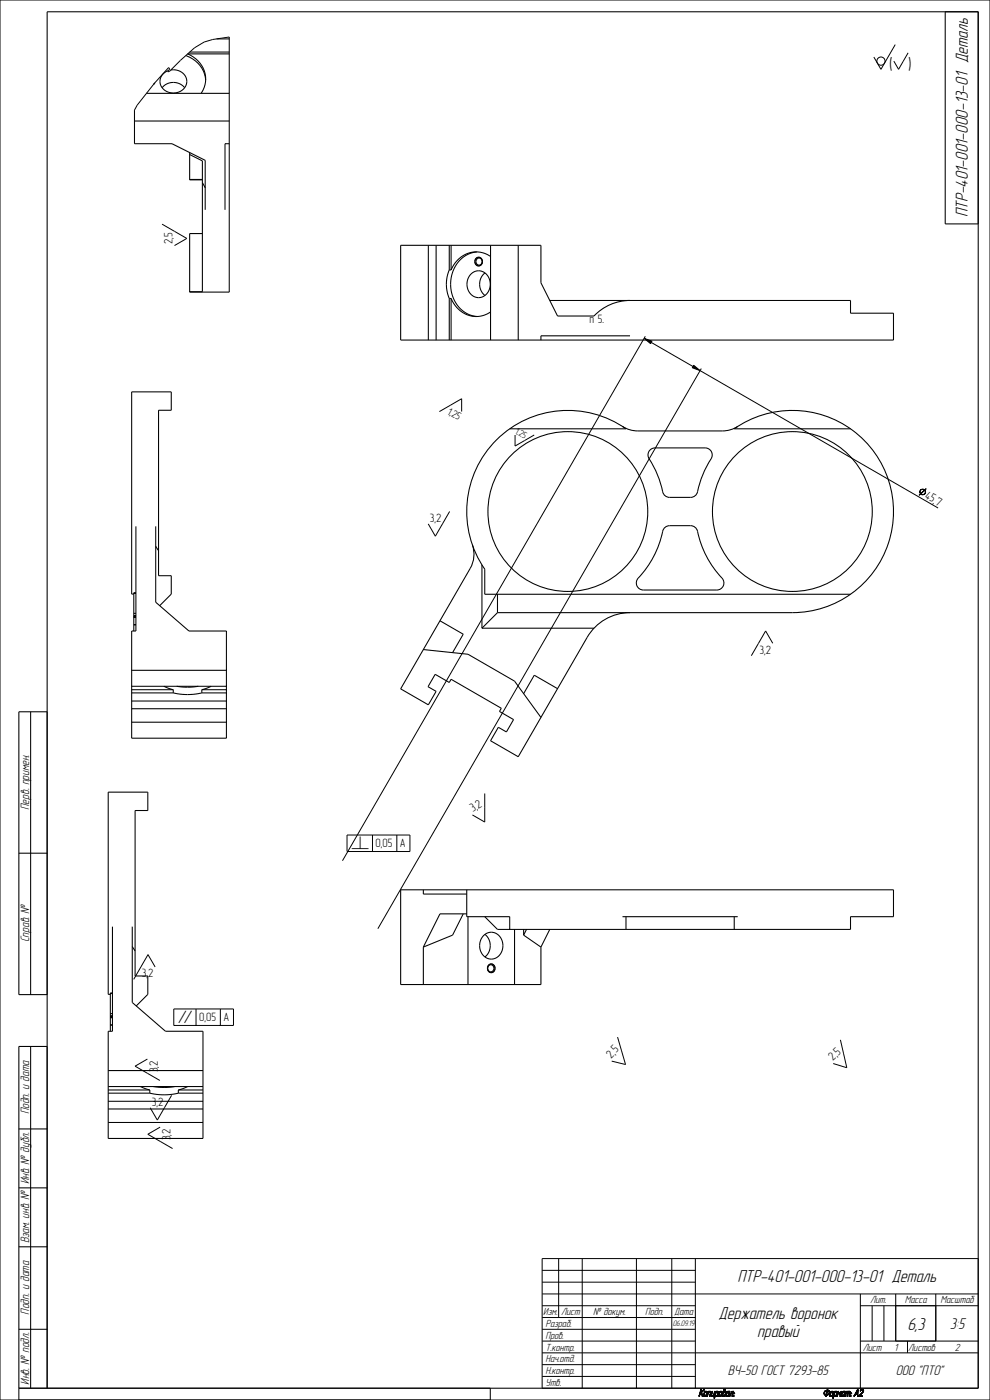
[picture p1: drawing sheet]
<svg xmlns="http://www.w3.org/2000/svg" width="420mm" height="594mm" viewBox="0 0 420 594" stroke-linecap="round" stroke-linejoin="round" font-family="sans-serif">
<g fill="#000">
<path d="M273.3 143.5l3.3 1.3-.6 1zM294.3 155l2.7 2.3-3.3-1.3zM390.5 207.9a1.25 1.25 0 0 1 1.9 0 1.25 1.25 0 0 1-.3 1.9l-.9 .1a1.17 1.17 0 0 0 1.2-.5 1.17 1.17 0 0 0-.1-1.4l-.7-.3a1.17 1.17 0 0 0-1.2 .5 1.17 1.17 0 0 0 .1 1.4 1.27 1.27 0 0 1 0-1.7zM390.6 209.4l.6 .5zM389.9 210l3-2.6zM349.5 591.1l.3-.1zM349.5 591.2l.3-.1zM349.5 591.3h.3zM349.6 591l.2-.2zM349.6 591.5h.3zM349.6 590.8l.3-.1zM349.6 591.6h.4z"/>
<path d="M349.7 590.6l.3-.1zM349.7 591.6h.4zM349.8 590.5l.2-.1zM349.5 591.1h.3zM349.5 591.2l.3 .1zM349.6 591h.2zM349.6 590.8v.2zM349.9 590.3l.4-.1zM349.6 590.8l.3-.2zM349.7 590.6h.2zM349.9 591.8h1.3zM350 590.2h.5z"/>
<path d="M349.8 590.5l.3-.2zM349.9 590.3h.2zM349.8 591.7h.5zM350.2 590.1h1.6zM350.1 591.9l.9-.1zM349.8 591.7h.7zM350.6 591.9l-.3 .5zM350.3 592.4h.2zM350.4 590h1.3zM349.9 590.3l.5-.1zM350.2 591.9l.8-.1zM351.1 590.2l-.4 1.5h-.2z"/>
<path d="M349.8 591.7h.9zM350.5 589.9h1zM350.5 590.2l1.3-.1zM350.4 591.9l.6-.1zM350.4 591.9l-.1 .5zM349.8 591.7h1.1zM350.6 590.2l1.2-.1zM350.6 591.9l.4-.1zM351.2 589.6l-.3 .3zM350.5 589.9h.6zM350.5 589.9h.4zM350.9 591.7l.6-.1z"/>
<path d="M351 589.6h.2zM350.8 590.2l1-.1zM350.8 590.2h.3l-.6 1.5zM350.5 589.9h.8zM350.1 591.9l1-.1zM349.9 591.8h1.2zM351.2 591.6l.5-.1zM351 589.6h.2l-.3 .3zM351.1 590.2l.7-.1zM349.8 591.7h1.6zM349.9 591.8l1.5-.1zM351.3 590.2l.5-.1z"/>
<path d="M351.4 590.2h.5zM351.5 591.3h.3zM351.4 591.5l.4-.2zM350.4 590l1.1-.1zM351 591.6h.5zM351.6 591.3l.3-.1zM351.5 590.2h.4zM351.6 590.2l.3 .1zM350.2 590.1l1.5-.1zM351.7 591.1l.2-.1zM351.3 591.5h.4zM351.7 590.3l.3 .1z"/>
<path d="M351.7 591l.3-.2zM351.8 590.4l.2 .1zM351.8 590.8l.2-.1zM350 590.2l1.8-.1zM351.8 590.6l.2-.1zM351.8 590.7l.2-.1zM351.7 591.1l.2 .1zM351.8 590.8h.2l-.3 .2zM352.6 590.8l-.4 1.3h-.2zM352 592.2h.3zM352 592.3h.4zM351.8 590.6h.2z"/>
<path d="M351.8 590.7h.2zM352 592.4l1.2-.1zM352.1 592.4h1zM352.2 592.5l.8-.1zM352 592.2l.2-.1zM352 592.1h.2zM352 592.3h.3zM352.3 590.8l.3-.1zM352.3 592.5h.6zM352.3 590.7l.4-.1zM352.4 590.6h.3zM352 592.4l.8-.1z"/>
<path d="M352.5 590.5l1-.1zM352.5 590.5h1.1zM352.3 590.8h.3l-.6 1.3zM352.3 590.7h.3zM352.7 590.4h.7zM352.5 590.6l1.1-.1zM352.4 590.6h.4zM352.8 592.3l.4-.1zM352.7 590.4h.6zM352.2 592.5h.7zM353 592.2h.3zM352.1 592.4h.9z"/>
<path d="M353.1 592.2l.2-.1zM353.6 590.8l-.3 1.3h-.2zM352 592.4h1.1zM352.8 590.6l.8-.1zM353.2 590.6h.4zM352.9 592.3l.3-.1zM353.1 592.1h.2zM353.7 592.5l-.3 .7zM353.3 590.6h.3zM353.4 590.6h.2zM353.4 590.7h.2zM353.4 590.8l.2-.1z"/>
<path d="M352.6 590.4h.9zM352.6 590.4h.8zM353.4 590.6l.2 .1zM353.4 590.8h.2l-.5 1.3zM353.8 592.3h.6l-.7 .2zM353.8 592.3l-.4 .9zM354 590.5h1.2zM354.1 590.4h1zM354.1 590.4h.8zM354.2 590.6l-.8 2.6zM354 590.5l-.6 2.7zM353.7 592.5h.9z"/>
<path d="M353.7 592.5l.8-.2zM354.5 592.3l.4-.1zM353.7 592.5l1.1-.2zM354.6 592.2h.3zM353.7 592.5l.9-.1zM354.7 592.2l.2-.1zM355.3 590.8l-.4 1.3h-.2zM353.7 592.5l1-.1zM354.2 590.6l1-.1zM354.9 590.6h.4zM354.7 592.2h.2zM354.1 590.4h.9z"/>
<path d="M354.7 592.1h.2zM355 590.6h.3zM355 590.7h.3zM355 590.8l.3-.1zM355.7 590.8l-.6 1.6zM355.1 592.4h.2zM355 590.6l.3 .1zM355 590.8h.3l-.6 1.3zM355.5 590.5l.2-.1v.4zM355.7 590.4l.4 .8-.4-.4zM355.5 590.5l.2 .3-.6 1.6zM356.1 591.2l.6-.4-.8 .7z"/>
<path d="M355.9 591.5l.8-.7zM355.7 590.8l.4 .4-.2 .3zM357.1 590.5l-.8 1.9zM357.1 590.5l-.5 1.9h-.3zM356.3 592.4h.3zM357.5 590.8l-.4 1.3h-.2zM356.9 592.2h.3zM356.9 592.3h.4zM356.1 591.2l1-.8zM356.9 590.4l-.8 .8zM356.1 591.2l1-.7zM357 592.4h.9z"/>
<path d="M357.1 592.5l.8-.1zM356.9 592.2l.2-.1zM356.9 592.1h.2zM356.9 592.3h.3zM357.2 590.8l.3-.1zM357.2 592.5h.7zM357.2 590.7l.4-.1zM357.3 590.6h.3zM356.9 592.4l.8-.1zM357.4 590.6l1.2-.1zM357.2 590.8h.3l-.6 1.3zM357.2 590.7h.3z"/>
<path d="M357.5 590.4h1.1zM357.6 590.4h1zM357.3 590.6h.4zM357.4 590.6h.3zM357.7 592.3h.6zM356.9 592.4l1.4-.1zM357.6 590.4h.9zM357.8 592.3l.4-.1zM357.8 592.3h.4zM357.1 592.5h.8zM357.9 592.2h.3zM358.3 590.6l.3-.1-.6 1.6z"/>
<path d="M358.6 590.5l-.4 1.6h-.2zM356.9 592.4h1.4zM358 592.4h.3zM357 592.4h1zM356.9 592.4h1.1zM358.1 592.4h.2zM357.9 592.2l.3-.1zM358 592.1h.2zM357.7 592.3h.5zM357.7 590.6l.9-.1zM359.2 590.6l-.5 1.8h-.2zM358.5 592.4h.2z"/>
<path d="M358.5 592.5l.2-.1zM357.4 590.5l1.2-.1zM359 590.5h1.8zM359 590.4h1.7zM359 590.4h1.5zM359 590.5l-.5 1.9zM360 590.6l-.6 1.8zM359.4 592.4h.2zM359.4 592.5l.2-.1zM359.2 590.6l1.6-.1zM359.8 590.6l1-.1zM359.8 590.6h.2l-.6 1.8z"/>
<path d="M360.2 592.4h.2zM360.8 590.8l-.6 1.6zM360 590.6l.8-.1zM360.5 590.6h.3zM359 590.4h1.6zM360.6 590.6l.3 .1zM360.6 590.7h.3zM360.6 590.8l.3-.1zM360.6 590.8l-.4 1.6zM360.8 592.3h.3zM360.9 592.3l.2-.1zM361.1 591.2h.2z"/>
<path d="M361.1 591.3l.2-.1zM362.9 591.7l-.6 .7zM363 591.4h.8l-.9 .3zM363 591.4l-.7 1zM363.7 589.6h.3zM363.7 590l-1.4 2.4zM364 589.6l-.2 1.8zM362.9 591.7l.9-.3v.3zM363.8 592.4h.2zM364 589.6l-1.7 2.8zM363.7 589.6h.3l-1.7 2.8zM363.8 591.7l.2 .7h-.2z"/>
<path d="M364.3 592.4h1.5zM364.3 592.5l1.5-.1zM364.3 592.3h1.5zM364.3 592.5h1.5zM364.3 592.3h1.4zM364.9 590h.3zM364.9 590.1l.3-.1zM365 589.9l.4-.1zM365.1 589.8l.5-.1zM365 590l.3-.1zM365 589.9h.3zM365.3 589.6l.7-.1z"/>
<path d="M365.3 589.6h.9zM365.1 589.8h.3zM365.5 589.5h.5zM364.4 592.5h1.4zM365.2 589.7l1-.1zM365.7 589.7h.6zM365.1 589.8l.6-.1zM365.2 589.7h.5zM365.5 589.5h.4zM365.5 589.5h.3zM365.8 589.7h.5zM365.9 589.8h.4z"/>
<path d="M366 590.5l.3-.1zM366 590.6l.3-.2zM365.4 589.6l.6-.1zM366 589.8h.3zM366.1 589.9h.3zM366.1 590.4l.2-.1zM366.1 589.9l.3 .1zM366.1 590.3l.3-.1zM364.3 592.3l1.8-1.6zM366.2 590l.2 .1zM366.2 590.2h.2zM366.2 590.1h.2z"/>
<path d="M364.3 592.3l1.9-1.7zM366 590.6h.2l-1.9 1.7zM366.1 590.4h.2zM366.1 590.3h.2zM366.2 590.1l.2 .1z"/>
</g>
<g fill="none" stroke="#000" stroke-width=".42">
<path d="M0 0h420v594h-420zM97.3 15.7a25.8 25.8 0 0 0-20.8 9.9l-4.7 4.8h-.6l.8-1.2-.5-.5-5.9 6.5-7.4 9.4-1.1 2.1M65.3 35.6h.1M65.6 35.3l-.3 .3M65.6 35.3h.1M202 109.7l1.1-.5 1.2 .7 .3 1.4-.7 1.2-1 .3-.9-.5-.5-1.3zM273.3 143.5l3.3 1.3-.6 1zM273.8 142.7l-128.5 222.5M276.3 145.3l17.7 10.2M294.3 155l2.7 2.3-3.3-1.3zM297 157.3l101 58.2M297.5 156.4l-137.2 237.6"/>
<path d="M389.9 210l3-2.6zM390.5 207.9a1.25 1.25 0 0 1 1.9 0 1.25 1.25 0 0 1-.3 1.9l-.9 .1a1.17 1.17 0 0 0 1.2-.5 1.17 1.17 0 0 0-.1-1.4l-.7-.3a1.17 1.17 0 0 0-1.2 .5 1.17 1.17 0 0 0 .1 1.4 1.27 1.27 0 0 1 0-1.7zM390.6 209.4l.6 .5zM207.3 409.6l1.4-.5 1 .7 .2 1.4-.7 1.1-1.1 .3-.8-.5-.5-1.3zM230 534h185v55h-185zM230 539h65M237 534v25M247 534v55M270 534v55M285 534v55M295 534v55M230 544h65"/>
<path d="M230 549h185M230 554h65M230 559h65M365 554h50M365 549v40M370 554v15M375 554v15M380 549v20M397 549v20M230 564h65M230 569h65M230 574h185"/>
<path d="M230 579h65M365 569h50M385 569v5M8 594v-5h200v5M230 584h65M349.5 591.1l.3-.1zM349.5 591.1h.3zM349.5 591.2l.3-.1zM349.5 591.2l.3 .1zM349.5 591.3h.3zM349.6 591l.2-.2zM349.6 591h.2z"/>
<path d="M349.6 591.5h.3zM349.6 590.8l.3-.2zM349.6 590.8l.3-.1zM349.6 590.8v.2zM349.6 591.6h.4zM349.7 590.6l.3-.1zM349.7 590.6h.2zM349.7 591.6h.4zM349.8 590.5l.3-.2zM349.8 590.5l.2-.1zM350 590.5h.1M349.8 591.7h1.1z"/>
<path d="M349.8 591.7h.9zM349.8 591.7h.7zM349.8 591.7h.5zM349.8 591.7h1.6zM349.9 590.3l.5-.1zM349.9 590.3l.4-.1zM349.9 590.3h.2zM349.9 591.8l1.5-.1zM349.9 591.8h1.3zM349.9 591.8h1.2zM350 590.2l1.8-.1zM350 590.2h.5z"/>
<path d="M350.1 591.9l1-.1zM350.1 591.9l.9-.1zM350.2 590.1l1.5-.1zM350.2 590.1h1.6zM350.2 591.9l.8-.1zM350.3 592.4h.2zM350.5 592.4h.1M350.3 592.5h.1M350.4 592.5h.1M350.4 590l1.1-.1zM350.4 590h1.3zM350.4 591.9l.6-.1z"/>
<path d="M350.4 591.9l-.1 .5zM350.5 589.9h.8zM350.5 589.9h.6zM350.5 589.9h.4zM350.5 589.9h1zM350.5 590.2l1.3-.1zM350.6 590.2l1.2-.1zM350.6 591.9l.4-.1zM350.6 591.9l-.3 .5zM350.8 590.2l1-.1zM350.8 590.2h.3l-.6 1.5zM350.8 591.9h.1"/>
<path d="M350.9 591.7l.6-.1zM351 589.6h.2zM351 589.6h.2l-.3 .3zM351 589.6h.1M351.2 589.6h.1M351.1 589.5h.1M351 589.5h.1M351.2 589.5h.1M351 591.6h.5zM351.1 590.2l.7-.1zM351.1 590.2l-.4 1.5h-.2zM351.2 591.6l.5-.1z"/>
<path d="M351.2 589.6l-.3 .3zM351.3 591.5h.4zM351.3 590.2l.5-.1zM351.4 590.2h.5zM351.4 591.5l.4-.2zM351.5 591.3h.3zM351.5 590.2h.4zM351.6 591.3l.3-.1zM351.8 591.3h.1M351.6 590.2l.3 .1zM351.7 591.1l.2-.1zM351.7 591.1l.2 .1z"/>
<path d="M351.7 590.3l.3 .1zM351.7 591l.3-.2zM351.9 591h.1M351.8 590.4l.2 .1zM351.8 590.8l.2-.1zM351.8 590.8h.2l-.3 .2zM351.8 590.6l.2-.1zM351.8 590.6h.2zM351.8 590.7l.2-.1zM351.8 590.7h.2zM352 592.2l.2-.1zM352 592.1h.2z"/>
<path d="M352 592.2h.3zM352 592.3h.3zM352 592.3h.4zM352 592.4l1.2-.1zM352 592.4l.8-.1zM352 592.4h1.1zM352.1 592.4h1zM352.1 592.4h.9zM352.2 592.5l.8-.1zM352.2 592.5h.7zM352.3 592.5h.6zM352.3 590.8l.3-.1z"/>
<path d="M352.3 590.8h.3l-.6 1.3zM352.3 590.7l.4-.1zM352.3 590.7h.3zM352.4 590.6h.4zM352.4 590.6h.3zM352.5 590.6l1.1-.1zM352.5 590.5l1-.1zM352.5 590.5h1.1zM352.6 590.8l-.4 1.3h-.2zM352.6 590.4h.9zM352.6 590.4h.8zM352.7 590.4h.7z"/>
<path d="M352.7 590.4h.6zM352.9 590.4h.1M352.8 592.5h.1M352.8 590.6l.8-.1zM352.8 592.3l.4-.1zM352.9 592.3l.3-.1zM353 592.2h.3zM353.1 592.2l.2-.1zM353.3 592.2h.1M353.1 592.1h.2zM353.2 590.6h.4zM353.3 590.6h.3z"/>
<path d="M353.5 593.2h.1M353.4 593.3h.1M353.5 593.3h.1M353.4 590.6h.2zM353.4 590.6l.2 .1zM353.4 590.7h.2zM353.4 590.8l.2-.1zM353.4 590.8h.2l-.5 1.3zM353.6 590.8l-.3 1.3h-.2zM353.7 592.5h.9zM353.7 592.5l.9-.1zM353.7 592.5l1-.1z"/>
<path d="M353.7 592.5l1.1-.2zM353.7 592.5l.8-.2zM353.7 592.5l-.3 .7zM353.8 592.3h.6l-.7 .2zM353.8 592.3l-.4 .9zM354 590.5h1.2zM354 590.5l-.6 2.7zM354.1 590.4h1zM354.1 590.4h.9zM354.1 590.4h.8zM354.2 590.4h.1M354.2 590.6l1-.1z"/>
<path d="M354.2 590.6l-.8 2.6zM354.4 592.5h.1M354.5 592.3l.4-.1zM354.6 592.2h.3zM354.7 592.2l.2-.1zM354.7 592.2h.2zM354.7 592.1h.2zM354.9 590.6h.4zM355 590.6h.3zM355 590.6l.3 .1zM355 590.7h.3zM355 590.8l.3-.1z"/>
<path d="M355 590.8h.3l-.6 1.3zM355.3 592.4h.1M355.1 592.4h.2zM355.1 592.5h.1M355.2 592.5h.1M355.3 590.8l-.4 1.3h-.2zM355.5 590.5l.2-.1v.4zM355.5 590.5l.2 .3-.6 1.6zM355.7 590.4h.1M355.6 590.4h.1M355.7 590.8l.4 .4-.2 .3zM355.7 590.8l-.6 1.6z"/>
<path d="M355.7 590.4l.4 .8-.4-.4zM355.9 591.5l.8-.7zM356.1 591.5h.1M356 591.5h.1M356.1 591.2l1-.7zM356.1 591.2l1-.8zM356.1 591.2l.6-.4-.8 .7zM356.3 592.4h.3zM356.5 592.4h.1M356.4 592.5h.1M356.5 592.5h.1M357 590.4h.1"/>
<path d="M356.9 590.4h.1M356.9 590.4l-.8 .8zM356.9 592.2l.2-.1zM356.9 592.1h.2zM356.9 592.2h.3zM356.9 592.3h.3zM356.9 592.3h.4zM356.9 592.4l1.4-.1zM356.9 592.4l.8-.1zM356.9 592.4h1.4zM356.9 592.4h1.1zM357 592.4h1z"/>
<path d="M357 592.4h.9zM357.1 590.5l-.8 1.9zM357.1 590.5l-.5 1.9h-.3zM357.1 592.5l.8-.1zM357.1 592.5h.8zM357.2 592.5h.7zM357.2 590.8l.3-.1zM357.2 590.8h.3l-.6 1.3zM357.2 590.7l.4-.1zM357.2 590.7h.3zM357.3 590.6h.4zM357.3 590.6h.3z"/>
<path d="M357.4 590.6h.3zM357.4 590.6l1.2-.1zM357.4 590.5l1.2-.1zM357.5 590.8l-.4 1.3h-.2zM357.5 590.4h1.1zM357.6 590.4h1zM357.6 590.4h.9zM357.8 590.4h.1M357.7 592.5h.1M357.7 590.6l.9-.1zM357.7 592.3h.5zM357.7 592.3h.6z"/>
<path d="M357.8 592.3l.4-.1zM357.8 592.3h.4zM357.9 592.2h.3zM357.9 592.2l.3-.1zM358 592.1h.2zM358 592.4h.3zM358.1 592.4h.2zM358.3 592.4h.1M358.2 592.5h.1M358.3 590.6l.3-.1-.6 1.6zM358.5 592.4h.2zM358.5 592.5l.2-.1z"/>
<path d="M358.5 592.5h.1M358.7 592.5h.1M358.6 592.5h.1M358.6 590.5l-.4 1.6h-.2zM359 590.5h1.8zM359 590.5l-.5 1.9zM359 590.4h1.7zM359 590.4h1.6zM359 590.4h1.5zM359.1 590.4h.1M359.2 590.6l1.6-.1zM359.2 590.6l-.5 1.8h-.2z"/>
<path d="M359.6 592.4h.1M359.4 592.4h.2zM359.4 592.5l.2-.1zM359.5 592.5h.1M359.4 592.5h.1M359.8 590.6l1-.1zM359.8 590.6h.2l-.6 1.8zM360 590.6l.8-.1zM360 590.6l-.6 1.8zM360.2 592.4h.2zM360.4 592.4h.1M360.2 592.5h.1"/>
<path d="M360.4 592.5h.1M360.3 592.5h.1M360.5 590.6h.3zM360.6 590.6l.3 .1zM360.6 590.7h.3zM360.6 590.8l.3-.1zM360.6 590.8l-.4 1.6zM360.8 590.8l-.6 1.6zM360.8 592.3h.3zM361 592.3h.1M360.9 592.2h.1M361.1 592.2h.1"/>
<path d="M360.9 592.3l.2-.1zM361.1 592.3h.1M360.9 592.4h.1M361 592.4h.1M361 592.2h.1M361.1 591.2h.2zM361.3 591.2h.1M361.1 591.3l.2-.1zM361.3 591.3h.1M361.1 591.2h.1M361.3 591.1h.1M361.2 591.1h.1"/>
<path d="M361.2 591.3h.1M362.5 592.4h.1M362.3 592.5h.1M362.3 592.4h.1M362.5 592.5h.1M362.4 592.5h.1M362.9 591.7l.9-.3v.3zM362.9 591.7l-.6 .7zM363 591.4h.8l-.9 .3zM363 591.4l-.7 1zM363.7 589.6h.3zM363.7 590l-1.4 2.4z"/>
<path d="M363.7 589.6h.3l-1.7 2.8zM363.8 589.5h.1M363.9 589.5h.1M363.8 592.4h.2zM363.8 591.7l.2 .7h-.2zM363.8 592.5h.1M364 592.5h.1M363.9 592.5h.1M363.9 589.6v2.8M364 589.6l-1.7 2.8zM364 589.6l-.2 1.8zM364 589.6l-.2 2.1z"/>
<path d="M364 589.6v2.8l-.2-.7zM364.3 592.4h1.5zM364.3 592.5l1.5-.1zM364.3 592.5h1.5zM364.3 592.3h1.5zM364.3 592.3h1.4zM364.3 592.3l1.8-1.6zM364.3 592.3l1.9-1.7zM364.4 592.5h1.4zM364.9 590h.3zM364.9 590.1l.3-.1zM365.1 590.1h.1"/>
<path d="M365 590l.3-.1zM365 590.1h.1M365 590.2h.1M365 589.9l.4-.1zM365 589.9h.3zM365.1 589.8l.6-.1zM365.1 589.8l.5-.1zM365.1 589.8h.3zM365.2 589.7l1-.1zM365.2 589.7h.5zM365.3 589.6l.7-.1zM365.3 589.6h.9z"/>
<path d="M365.4 589.6l.6-.1zM365.5 589.5h.4zM365.5 589.5h.3zM365.5 589.5h.5zM365.7 592.5h.1M365.7 589.7h.6zM365.8 589.7h.5zM365.9 589.8h.4zM366 590.6l.3-.2zM366 590.6h.2l-1.9 1.7zM366 589.8h.3zM366 590.5l.3-.1z"/>
<path d="M366.1 589.9h.3zM366.1 590.4l.2-.1zM366.1 590.4h.2zM366.1 589.9l.3 .1zM366.1 590.3l.3-.1zM366.1 590.3h.2zM366.2 590l.2 .1zM366.2 590.2h.2zM366.2 590.1h.2zM366.2 590.1l.2 .1z"/>
</g>
<g fill="none" stroke="#000" stroke-width=".45">
<path d="M91.9 16.5h5.4M97.3 15.7v108.2h-16.8v-24.8h5.4M401 5v90h14M62.1 39.6h35.2M65.7 35.1l-.5 .7M68.8 37.2a6.2 6.2 0 0 1 9.5 0M72.5 29.7a5.1 5.1 0 0 1 5.6 1.9 5.1 5.1 0 0 1 0 5.9 5.9 5.9 0 0 1-6.1 1.8 5.9 5.9 0 0 1-4.1-4.8 5 5 0 0 1 3.6-4.6M78.8 23.6a12.2 12.2 0 0 1 8.4 10.3M80.5 22.1h16.8M97.3 22.9h-17.7a11.1 11.1 0 0 1 5.7 16.7M57.1 46.7v14.3h15.9l14.1 7v21M57.1 51.3h40.2"/>
<path d="M80.5 65.6l5.4 2.7v55.5h-5.4M80.5 64.7v11.6h5.4M80.5 76.1h5.4M85.9 77.5l1.2 2.2M97.3 61h-1.8v28M181.7 104.1v40.2M185 104.1v40.2M190.6 114.5a15.6 15.6 0 0 0 0 12.1M190.6 104.1v10.4M190.6 114.5h.8M191.4 104.1v10.4M199.9 116.2a4.9 4.9 0 0 1 5.7-.5 4.9 4.9 0 0 1 2.4 5.2 4.9 4.9 0 0 1-5 5.4 4.9 4.9 0 0 1-4.9-5.4 6.1 6.1 0 0 1 1.8-4.7z"/>
<path d="M201.9 109.6a1.7 1.7 0 0 1 2.4 .3 1.7 1.7 0 0 1-.2 2.3 1.7 1.7 0 0 1-2.3 0l-.4-1.4zM202 106.9a10.7 10.7 0 0 1 6.1 1.9M202 106.9a11.8 11.8 0 0 0-10.6 7.6M202 106.9a13.6 13.6 0 0 0-10.4 17.2 12.5 12.5 0 0 0 10.4 10.1M202.4 106.9h-.4M205.7 115.8a6.2 6.2 0 0 0 0 9.6M208.1 104.1v40.2M219.9 104.1v40.2M190.6 126.6v17.7M190.6 126.6h.8M191.4 126.6a11.8 11.8 0 0 0 10.6 7.7M191.4 126.6v17.7"/>
<path d="M202 134.2l.4 .1M208.1 132.4a10.7 10.7 0 0 1-6.1 1.9M233.2 127.5h127.6v5.4h18.3v11.4h-209.1v-40.2h59.5v15.9l7 14.1h15.5a21 21 0 0 1 15.3-6.6M267.3 142.5h-37.8v1.8M216.2 181.9h49.4a42.9 42.9 0 0 0-54.9 4.7 42.9 42.9 0 0 0-5 54.9v10.6h155.1M264.1 180.9a12 12 0 0 0 6.5 1.9h35.9a12 12 0 0 0 6.5-1.9M275.9 190.8l2-.8h21.3a3.2 3.2 0 0 1 2.9 2.2 3.2 3.2 0 0 1-1.1 3.5l-2.8 5.7-2 6a3.4 3.4 0 0 1-3.2 3.6h-8.9a3.4 3.4 0 0 1-3.2-3.6l-2-6-2.8-5.7a3.4 3.4 0 0 1-.2-4.9zM360.8 181.9h-49.3a42.9 42.9 0 0 1 65.6 22.2 42.9 42.9 0 0 1-40.9 55.8h-125.1M57.7 223.3v44.4h-1.8v45.5h40.2v-45.5h-15.9l-14.1-12.2v-32.2M66.1 231.8l1.2 1.8M200.4 231.2a12 12 0 0 1-.9 10l-29.5 51.1 11.7 6.8 3.3-5.8-3.4-1.9 3-5.3 6 3.5 .8-1.4 21.3 12.3-.8 1.4 6 3.4-3.1 5.3-3.4-2-3.3 5.7 11.8 6.8 29.2-50.7a21 21 0 0 1 18.2-10.5M204.5 239.7v26.8"/>
<path d="M282 223.9l.9-.6 1.2-.3h8.9a3.5 3.5 0 0 1 3.3 3.9 45 45 0 0 0 10.6 19.4 3 3 0 0 1-2.8 4h-31.2a3 3 0 0 1-2.7-1.8 3 3 0 0 1 .6-3.2 44.3 44.3 0 0 0 10.8-21zM56.8 252.1h-.9v-85.8h16.8v7.8h-5.4v70.2h5.4v7.8l-5 4.9M56.8 251.7h.9M57.7 251.5h-.9v16.2M211.1 252.1v7.8M211.1 259.9l-6.6 6.6M56.8 265.1h.9M56.8 262h.9M56.8 261.9h.9M56.8 261.6h.9M56.8 261.3h.9M56.8 261.2h.9"/>
<path d="M56.8 260.2h.9M179.6 275.6l18.9 2 19.8 11.4 11.2 15.4M186.7 263.4l9.8 5.7-4.5 7.8M204.5 266.5h47.5M55.9 297.4h40.2M55.9 294h17.6M55.9 292.6h17.6M55.9 291.2h40.2M55.9 284.4h40.2M69.6 291.2l3.9 1.4M73.5 294a26.4 26.4 0 0 0 12.1 0M73.5 292.6v1.4"/>
<path d="M75 291.2l4.6 .4 4.5-.4M85.6 294h10.5M85.6 292.6h10.5M85.6 292.6v1.4M89.5 291.2l-3.9 1.4M236.5 292.2l-9.8-5.7-4.6 7.8M13 302v120M20 302h-12v120h12M55.9 306.4h40.2M55.9 300.7h40.2M8 362h12M179.6 377.5v1.8h18.4"/>
<path d="M198 377.5v11.4h18.2v5.4M47.7 393.2v44.4h-1.8v45.4h40.2v-45.4h-15.9l-14.1-12.3v-32.1M196.5 387.7l-4.5 9.1-12.4 5M198 387.7h-11.3l-7.1 14.1M198.5 388.9v28.8M205.2 396.9a4.9 4.9 0 0 1 5.8-.6 4.9 4.9 0 0 1 2.3 5.2 4.9 4.9 0 0 1-4.9 5.4 4.9 4.9 0 0 1-4.9-5.4 6.1 6.1 0 0 1 1.7-4.6zM205.7 388.9l5.4 5.4h149.7v-5.4h18.3v-11.4h-209.1v40.2h59.5v-15.9M205.7 396.5a6.2 6.2 0 0 1 0 9.5M218.3 394.3v23.4M222.1 394.3v2.5M222.1 396.8l7.4 5M223.4 394.3l-1.3 2.5"/>
<path d="M233.2 394.3l-3.7 7.5M264.1 388.9h48.9M265.6 388.9v5.4M311.5 388.9v5.4M56.1 401.6l1.2 1.8M179.6 401.8v15.9M207.4 409.4a1.71 1.71 0 0 1 2.3 .3 1.71 1.71 0 0 1-.2 2.3 1.71 1.71 0 0 1-2.2 .1 2.08 2.08 0 0 1 .1-2.7zM46.8 434.9h.9M46.8 421.9h-.9v-85.8h16.8v7.8h-5.4v70.2h5.4v7.8l-4.9 4.9M46.8 431.8h.9M46.8 431.7h.9M46.8 431.4h.9"/>
<path d="M46.8 431.1h.9M46.8 431h.9M46.8 430.1h.9M46.8 421.6h.9M47.7 421.4h-.9v16.2M13 444v145M20 444h-12v145h407v-584h-395v584M45.9 454.2h40.2M8 479h12M45.9 476.2h40.2M45.9 470.5h40.2M45.9 467.3h40.2"/>
<path d="M45.9 463.8h17.7M45.9 462.5h17.7M45.9 461h40.2M59.6 461l4 1.5M63.6 463.8a26.4 26.4 0 0 0 12.1 0M63.6 462.5v1.3M65.1 461l4.5 .4 4.6-.4M75.7 463.8h10.4M75.7 462.5h10.4M75.7 462.5v1.3M79.6 461l-3.9 1.5M8 504h12"/>
<path d="M8 529h12M8 564h12"/>
<circle cx="203.2" cy="110.9" r="1.41"/>
<circle cx="240.9" cy="217" r="33.9"/>
<circle cx="336.2" cy="217" r="33.9"/>
<circle cx="208.3" cy="410.9" r="1.4"/>
</g>
<!-- layer: DETAILS -->
<g fill="none" stroke="#000" stroke-width=".42">
<path d="M379.8 18.9l-6.1 10.5-3-5.2M385.3 22.4l-4.1 7-2-3.5M68.8 95.1l10.5 6.1-5.3 3M195.9 174.6v-5.4l-9.5 5.4M226.6 184.6l-8.1 4.7v-4.7M190.8 217l-6.1 10.5-3-5.2M327.8 272.9l-3-5.2-6.1 10.5M205.7 336.7v12.1l-5.3-3M147.2 354.3h26.7v7h-26.7zM158 354.3v7M168.3 354.3v7M65.8 410.3l-3-5.3-6.1 10.5"/>
<path d="M73.7 428.1h25.4v7h-25.4zM83.2 428.1v7M93.5 428.1v7M62.5 449.3l-5.2 3.1 10.5 6M262 440l3.4 11.7-5.9-1.5M356.5 441.2l2.8 11.8-5.8-1.8M67.9 478.2l-5.2 3 10.5 6.1M72.8 464.7l-6.1 10.5-3-5.2"/>
<circle cx="373.7" cy="25.9" r="1.74"/>
</g>
<g font-size="7.6">
<text x="410.6" y="92.2" transform="rotate(-90 410.6 92.2)">ПТР-401-001-000-13-01 Деталь</text>
<text x="312.8" y="544.1">ПТР-401-001-000-13-01 Деталь</text>
<text x="304.8" y="559.6">Держатель воронок</text>
<text x="321.2" y="567.3">правый</text>
<text x="384.9" y="564.1">6,3</text>
</g>
<g font-size="7.5">
<text x="377.2" y="29.6">(</text>
<text x="385.2" y="29.6">)</text>
</g>
<text font-size="6.8" x="403" y="563.8">3:5</text>
<g font-size="6.1">
<text x="308.7" y="583.6">ВЧ-50 ГОСТ 7293-85</text>
<text x="380" y="583.6">ООО &quot;ПТО&quot;</text>
</g>
<g font-size="5.3">
<text x="12.3" y="343.6" transform="rotate(-90 12.3 343.6)">Перв. примен.</text>
<text x="12.3" y="399.8" transform="rotate(-90 12.3 399.8)">Справ. №</text>
<text x="12.3" y="472.8" transform="rotate(-90 12.3 472.8)">Подп. и дата</text>
<text x="12.3" y="502.5" transform="rotate(-90 12.3 502.5)">Инв. № дубл.</text>
<text x="12.3" y="527.6" transform="rotate(-90 12.3 527.6)">Взам. инв. №</text>
<text x="12.3" y="557.8" transform="rotate(-90 12.3 557.8)">Подп. и дата</text>
<text x="12.3" y="587.5" transform="rotate(-90 12.3 587.5)">Инв. № подл.</text>
</g>
<g font-size="5.1">
<text x="73.1" y="103.5" transform="rotate(-90 73.1 103.5)">2,5</text>
<text x="250.1" y="137">п 5.</text>
<text x="392.1" y="211.2" transform="rotate(30 392.1 211.2)">45,</text>
<text x="396.5" y="213.7" transform="rotate(30 396.5 213.7)">7</text>
<text x="182.3" y="221.4">3,2</text>
<text x="322.2" y="277.3">3,2</text>
<text x="200.5" y="344.7" transform="rotate(-30 200.5 344.7)">3,</text>
<text x="202.9" y="343.3" transform="rotate(-30 202.9 343.3)">2</text>
<text x="159.3" y="359.5">0,05</text>
<text x="169.7" y="359.5">A</text>
<text x="60.2" y="414.7">3,2</text>
<text x="84.5" y="433.3">0,05</text>
<text x="94.8" y="433.3">A</text>
<text x="259.3" y="449.1" transform="rotate(-46 259.3 449.1)">2,</text>
<text x="261.4" y="447" transform="rotate(-46 261.4 447)">5</text>
<text x="355.5" y="448.1" transform="rotate(-43 355.5 448.1)">5</text>
<text x="66.9" y="455" transform="rotate(-90 66.9 455)">3,2</text>
<text x="353.3" y="450.2" transform="rotate(-43 353.3 450.2)">2,</text>
<text x="64.4" y="469.1">3,2</text>
<text x="72.3" y="483.9" transform="rotate(-90 72.3 483.9)">3,2</text>
</g>
<g font-size="4.8">
<text x="149" y="359.5">⏊</text>
<text x="75.5" y="433.3">⫽</text>
</g>
<g font-size="4.6">
<text x="189.5" y="175.5" transform="rotate(30 189.5 175.5)">1,</text>
<text x="191.2" y="176.5" transform="rotate(30 191.2 176.5)">25</text>
</g>
<g font-size="4.5">
<text x="369.1" y="553.1">Лит.</text>
<text x="383.9" y="553.1">Масса</text>
<text x="399" y="553.1">Масштаб</text>
<text x="230.5" y="558.1">Изм.</text>
<text x="231.4" y="563.1">Pазраб.</text>
<text x="238" y="558.1">Лист</text>
<text x="251.7" y="558.1">№ докум.</text>
<text x="273.7" y="558.1">Подп.</text>
<text x="286" y="558.1">Дата</text>
<text x="231.4" y="568.1">Пров.</text>
<text x="231.4" y="573.1">Т.контр.</text>
<text x="366" y="573.1">Лист</text>
<text x="379.4" y="573.1">1</text>
<text x="385.3" y="573.1">Листов</text>
<text x="405" y="573.1">2</text>
<text x="231.4" y="578.1">Нач.отд.</text>
<text x="231.4" y="583.1">Н.контр.</text>
<text x="231.4" y="588.1">Утв.</text>
</g>
<text font-size="4.4" x="296.5" y="592.5">Копировал:</text>
<g font-size="4">
<text x="218.3" y="183.6" transform="rotate(30 218.3 183.6)">1,</text>
<text x="219.8" y="184.5" transform="rotate(30 219.8 184.5)">25</text>
</g>
<text font-size="3.5" x="285.4" y="562.7">06.09.19</text>
</svg>
